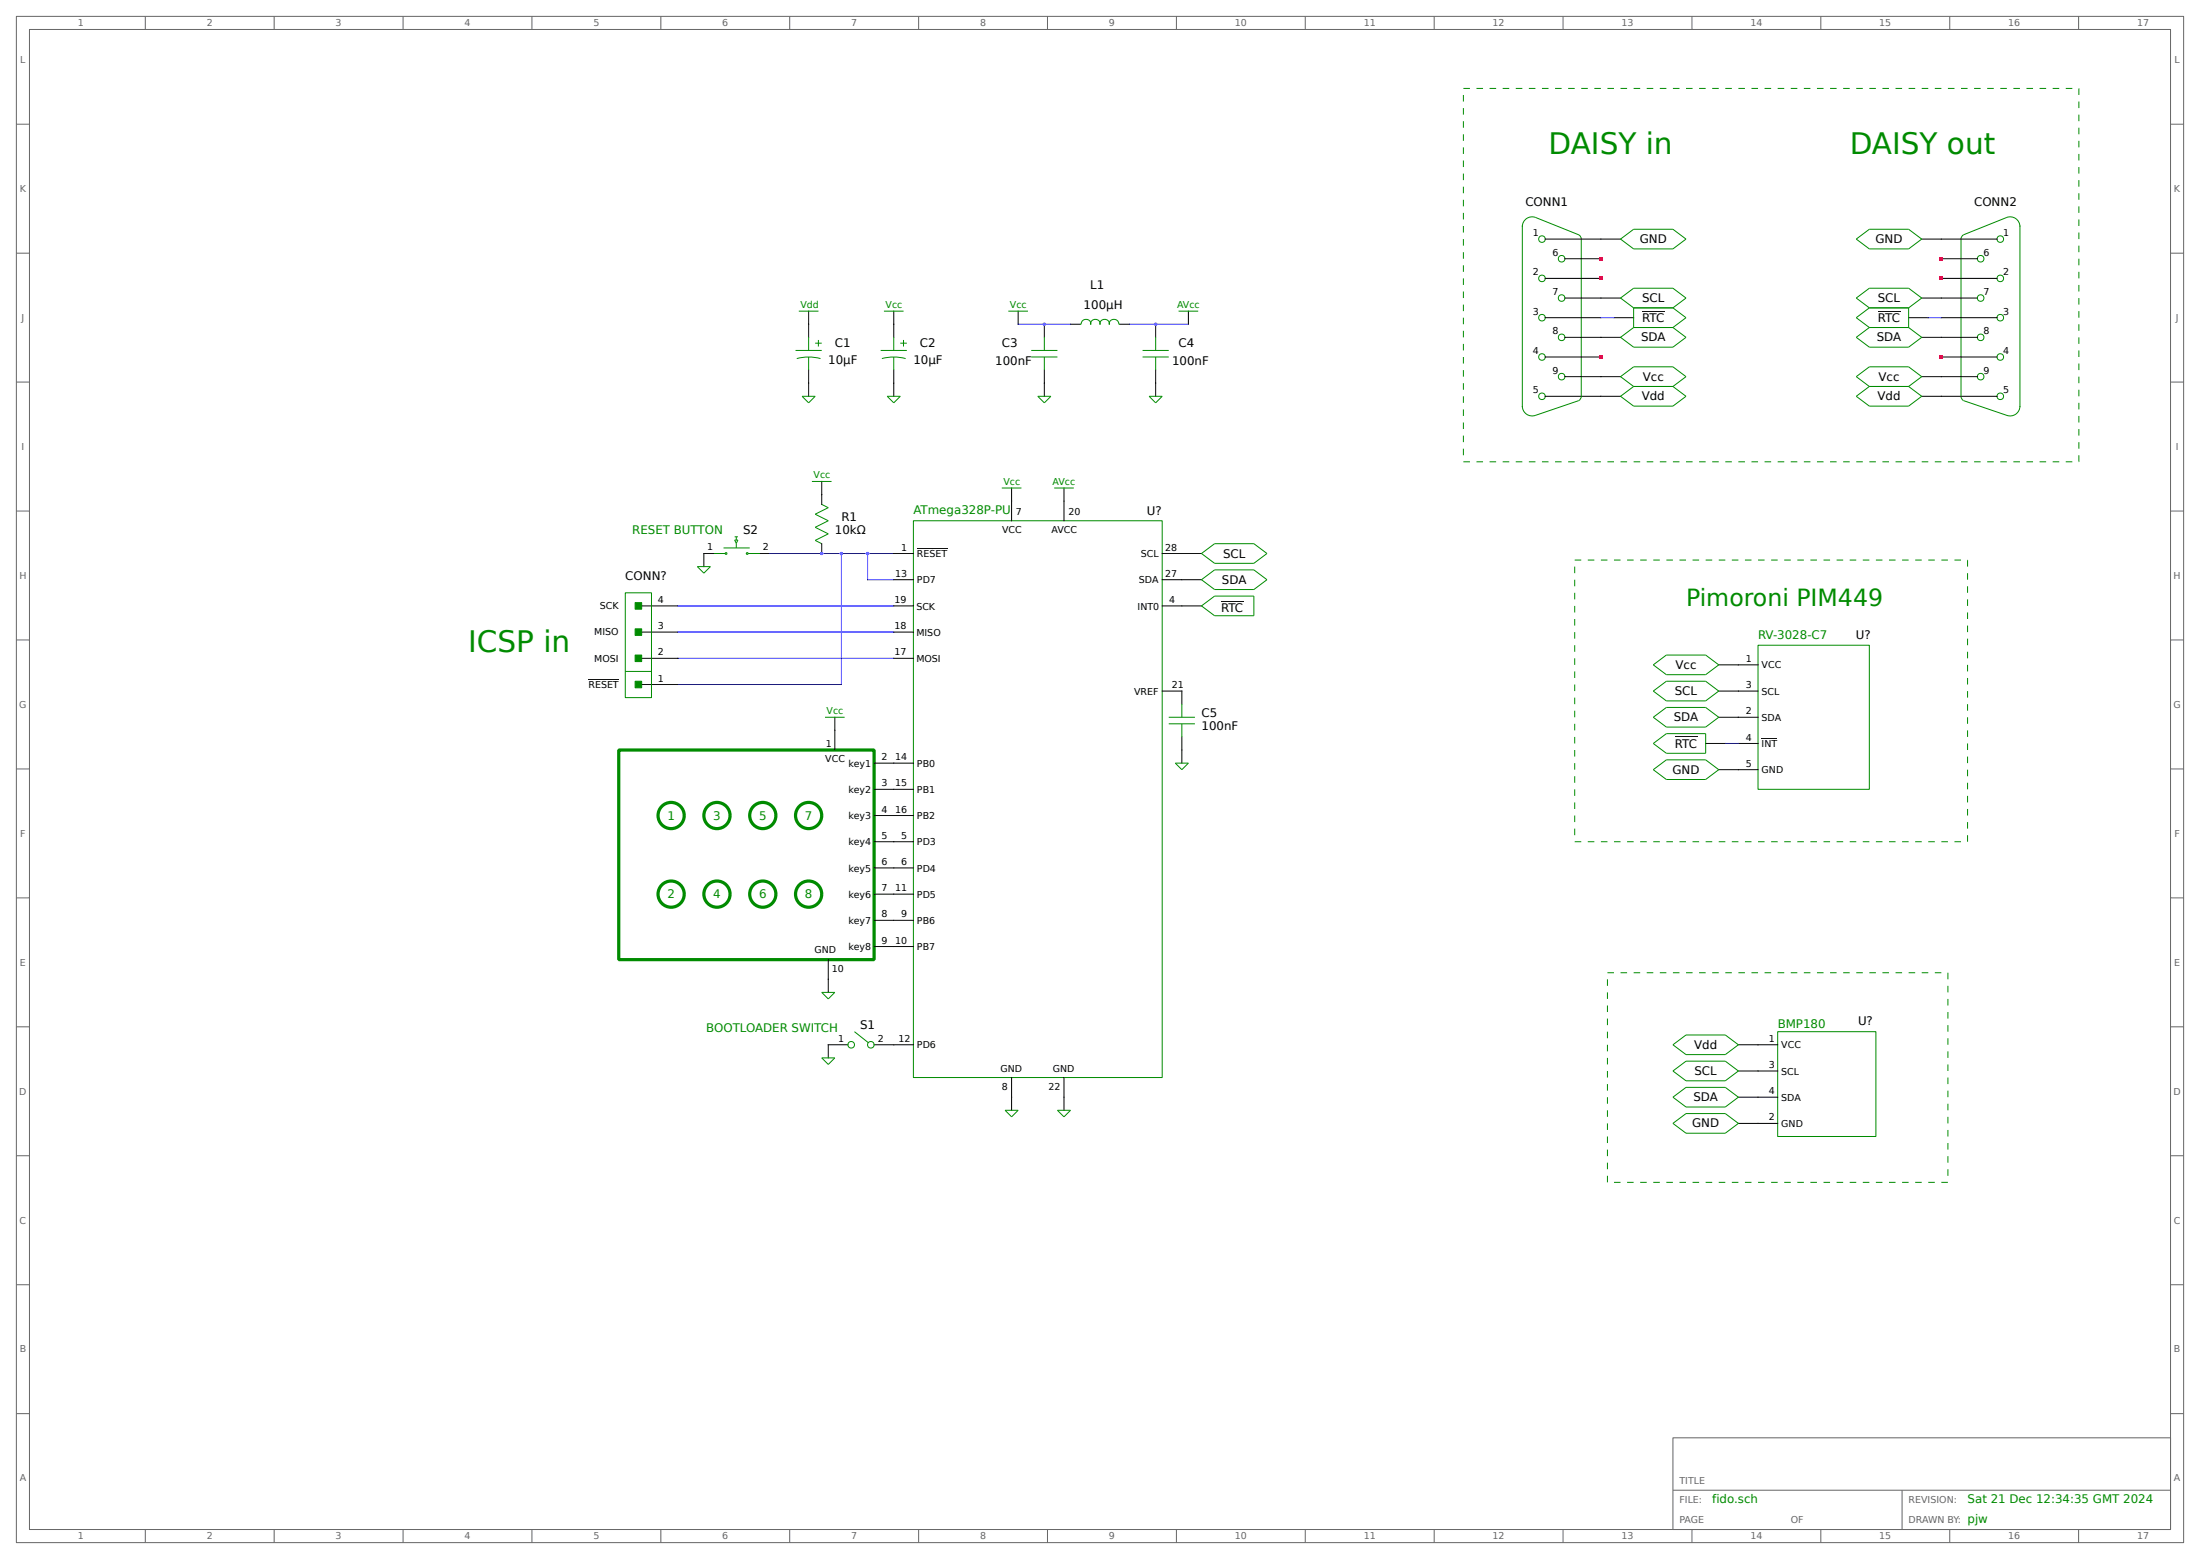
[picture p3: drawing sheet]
<svg xmlns="http://www.w3.org/2000/svg" width="853mm" height="605mm" viewBox="0 0 853 605" stroke-linecap="round" stroke-linejoin="round" font-family="sans-serif">
<g fill="none" stroke="#666" stroke-width=".39">
<path d="M6.3 6.3h840.8v591.9h-840.8zM11.4 11.4h830.6v581.7h-830.6zM56.4 6.3v5.1M106.4 6.3v5.1M156.4 6.3v5.1M206.4 6.3v5.1M256.4 6.3v5.1M306.3 6.3v5.1M356.4 6.3v5.1M406.3 6.3v5.1M456.4 6.3v5.1M506.3 6.3v5.1"/>
<path d="M556.4 6.3v5.1M606.3 6.3v5.1M656.4 6.3v5.1M706.3 6.3v5.1M756.4 6.3v5.1M806.3 6.3v5.1M6.3 48.2h5.1M842 48.2h5.1M6.3 98.2h5.1M842 98.2h5.1M6.3 148.2h5.1M842 148.2h5.1"/>
<path d="M6.3 198.2h5.1M842 198.2h5.1M6.3 248.2h5.1M842 248.2h5.1M6.3 298.2h5.1M842 298.2h5.1M6.3 348.2h5.1M842 348.2h5.1M6.3 398.2h5.1M842 398.2h5.1M6.3 448.2h5.1M842 448.2h5.1"/>
<path d="M6.3 498.2h5.1M842 498.2h5.1M6.3 548.2h5.1M649 557.5h193v35.6h-193zM842 548.2h5.1M649 577.8h193M737.9 577.8v15.3M56.4 593.1v5.1M106.4 593.1v5.1M156.4 593.1v5.1M206.4 593.1v5.1M256.4 593.1v5.1"/>
<path d="M306.3 593.1v5.1M356.4 593.1v5.1M406.3 593.1v5.1M456.4 593.1v5.1M506.3 593.1v5.1M556.4 593.1v5.1M606.3 593.1v5.1M656.4 593.1v5.1M706.3 593.1v5.1M756.4 593.1v5.1M806.3 593.1v5.1"/>
</g>
<g fill="none" stroke="#008b00" stroke-width=".39">
<path d="M590.5 87.9a3.8 3.8 0 0 1 5.1-3.6l16.9 6.8 .9 1.2v61.4l-.2 .7-.7 .9-16.9 5.8M590.5 87.5v70.3M628.6 92.7l5.1-3.8h15.3l5 3.8-5 3.8h-15.3zM720.1 92.7l5.1-3.8h15.2l5.1 3.8-5.1 3.8h-15.2zM783.6 87.9a3.8 3.8 0 0 0-5.1-3.6l-16.8 6.8-.9 1.2-.1 61.4 .4 1.1 .6 .5 16.9 5.8M783.6 87.5v70.3M633.7 119.4h15.3M633.7 119.4l-5.1-3.8 5.1-3.8h15.3l5 3.8-5 3.8M633.7 119.4v7.6M649 119.4l5 3.8-5 3.8M725.2 119.4l-5.1-3.8 5.1-3.8h15.2l5.1 3.8-5.1 3.8M725.2 119.4h15.2"/>
<path d="M725.2 119.4l-5.1 3.8 5.1 3.8M740.4 119.4v7.6M308.6 135.9h10.2M309.1 139a17.8 17.8 0 0 1 9.2 0M309.9 120.6h7.6M313.7 130.8v5.1M313.7 138.4v5.1M316.2 133.1h2.6M317.5 131.8v2.6M341.6 135.9h10.2M342.1 139a17.8 17.8 0 0 1 9.2 0M342.9 120.6h7.6"/>
<path d="M346.7 130.8v5.1M346.7 138.4v5.1M349.2 133.1h2.6M350.5 131.8v2.6M391.2 120.6h7.6M400 135.9h10.2M400 138.4h10.2M405.1 130.8v5.1M405.1 138.4v5.1M419.1 125.7h.3a1.84 1.84 0 0 1 1.9-1.9 1.84 1.84 0 0 1 1.8 2 1.81 1.81 0 0 1 1.8-2 1.81 1.81 0 0 1 1.8 2 1.81 1.81 0 0 1 1.8-2 1.81 1.81 0 0 1 1.8 2 1.88 1.88 0 0 1 1.8-2 1.88 1.88 0 0 1 1.9 1.9h.3M443.2 135.9h10.2M443.2 138.4h10.2"/>
<path d="M448.3 130.8v5.1M448.3 138.4v5.1M457.2 120.6h7.6M633.7 127l-5.1 3.8 5.1 3.8h15.3l5-3.8-5-3.8M633.7 127h15.3M725.2 127l-5.1 3.8 5.1 3.8h15.2l5.1-3.8-5.1-3.8M725.2 127h15.2M311.1 153.7h5.1l-2.5 2.5zM344.2 153.7h5l-2.5 2.5zM402.6 153.7h5.1l-2.6 2.5zM445.8 153.7h5l-2.5 2.5zM590.5 157.5a3.8 3.8 0 0 0 5.2 3.6"/>
<path d="M633.7 149.9h15.3M633.7 149.9l-5.1-3.9 5.1-3.8h15.3l5 3.8-5 3.9M633.7 149.9l-5.1 3.8 5.1 3.8h15.3l5-3.8-5-3.8M725.2 149.9l-5.1-3.9 5.1-3.8h15.2l5.1 3.8-5.1 3.9M725.2 149.9h15.2M725.2 149.9l-5.1 3.8 5.1 3.8h15.2l5.1-3.8-5.1-3.8M783.6 157.5a3.8 3.8 0 0 1-5.1 3.6M315 186.7h7.6M318.8 195.6l2.5 1.2-5.1 2.6 5.1 2.5-5.1 2.6 5.1 2.5-5.1 2.5 2.6 1.3M388.6 189.2h7.6M408.9 189.2h7.7M270.5 219.7h5.1l-2.6 2.5z"/>
<path d="M276.9 214.6h4.4M280.7 212.5h10.1M281.4 214.4h.5v.5h-.5zM285 208.2h1.3M285 209.4h1.3l-.7 1.3zM285.6 208.2v1.2M285.6 210.7v1.7M289.6 214.4h.5v.5h-.5zM290.2 214.6h4.4M354.3 201.9h96.5v215.9h-96.5zM466.1 214.6l5.1-3.8h15.2l5.1 3.8-5.1 3.8h-15.2zM242.6 229.9h10.1v40.6h-10.1z"/>
<path d="M466.1 234.9l5.1-3.8h15.2v7.7h-15.2zM466.1 224.8l5.1-3.8h15.2l5.1 3.8-5.1 3.8h-15.2zM641.3 257.8l5.1-3.8h15.3l5 3.8-5 3.8h-15.3zM682 250.2h43.2v55.9h-43.2zM242.6 260.3h10.1M320 278.1h7.7M453.4 278.1h10.1M458.5 273v5.1M641.3 268l5.1-3.8h15.3l5 3.8-5 3.8h-15.3zM641.3 278.1l5.1-3.8h15.3l5 3.8-5 3.8h-15.3zM453.4 280.7h10.1M455.9 295.9h5.1l-2.5 2.5z"/>
<path d="M458.5 280.7v5.1M641.3 288.3l5.1-3.8h15.3v7.6h-15.3zM641.3 298.4l5.1-3.8h15.3l5 3.8-5 3.9h-15.3zM318.8 384.8h5l-2.5 2.5zM318.8 410.2h5l-2.5 2.5zM331.5 400l5.4 4.3M649 415.3l5-3.8h15.3l5.1 3.8-5.1 3.8h-15.3zM649 405.1l5-3.8h15.3l5.1 3.8-5.1 3.8h-15.3zM689.6 400h38.1v40.7h-38.1zM389.9 430.5h5.1l-2.6 2.6zM410.2 430.5h5.1l-2.6 2.6zM649 425.4l5-3.8h15.3l5.1 3.8-5.1 3.9h-15.3z"/>
<path d="M649 435.6l5-3.8h15.3l5.1 3.8-5.1 3.8h-15.3z"/>
<circle cx="598.2" cy="92.7" r="1.28"/>
<circle cx="776" cy="92.7" r="1.28"/>
<circle cx="598.2" cy="108" r="1.28"/>
<circle cx="605.8" cy="115.6" r="1.28"/>
<circle cx="605.8" cy="100.3" r="1.28"/>
<circle cx="768.3" cy="115.6" r="1.28"/>
<circle cx="768.3" cy="100.3" r="1.28"/>
<circle cx="776" cy="108" r="1.28"/>
<circle cx="598.2" cy="123.2" r="1.28"/>
<circle cx="598.2" cy="138.4" r="1.28"/>
<circle cx="605.8" cy="130.8" r="1.28"/>
<circle cx="768.3" cy="130.8" r="1.28"/>
<circle cx="776" cy="123.2" r="1.28"/>
<circle cx="776" cy="138.4" r="1.28"/>
<circle cx="598.2" cy="153.7" r="1.28"/>
<circle cx="605.8" cy="146.1" r="1.28"/>
<circle cx="768.3" cy="146.1" r="1.28"/>
<circle cx="776" cy="153.7" r="1.28"/>
<circle cx="330.2" cy="405.1" r="1.28"/>
<circle cx="337.8" cy="405.1" r="1.28"/>
</g>
<g fill="none" stroke="#000" stroke-width=".39">
<path d="M599.4 92.7h29.2M745.5 92.7h29.2M599.4 107.9h21.6M607.1 115.6h21.5M607.1 100.3h13.9M745.5 115.6h21.6M753.1 107.9h21.6M753.1 100.3h14M313.7 120.6v10.2M346.7 120.6v10.2M395 120.6v5.1M405.1 125.7v5.1"/>
<path d="M415.3 125.7h3.8M434.3 125.7h3.8M448.3 125.7v5.1M461 120.6v5.1M599.4 138.4h21.6M599.4 123.2h21.6M607.1 130.8h21.5M626.1 123.2h7.6M637.1 120.6h8.6M728.5 120.6h8.6M740.4 123.2h7.6M745.5 130.8h21.6"/>
<path d="M753.1 138.4h21.6M753.1 123.2h21.6M313.7 143.5v10.2M346.7 143.5v10.2M405.1 143.5v10.2M448.3 143.5v10.2M599.4 153.7h29.2M607.1 146h21.5M745.5 153.7h29.2M745.5 146h21.6M318.8 186.7v8.9M392.4 189.2v12.7"/>
<path d="M412.7 189.2v12.7M276.9 214.6h-3.9v5.1M294.6 214.6h3.8M318.8 210.8v3.8M346.7 214.6h7.6M355.7 212.7h11.8M450.8 214.6h15.3M247.6 234.9h15.3M346.7 224.8h7.6M346.7 234.9h7.6M450.8 224.8h15.3M450.8 234.9h15.3"/>
<path d="M473.7 233.4h8.6M247.6 255.3h15.3M247.6 245.1h15.3M346.7 255.3h7.6M346.7 245.1h7.6M666.7 257.8h15.3M228.3 263.4h11.8M247.6 265.4h15.3M323.8 278.1v12.7M450.8 268h7.7v5M666.7 268h15.3M666.7 278.1h15.3"/>
<path d="M339.1 295.9h15.2M458.5 285.8v10.1M649.8 285.7h8.6M661.7 288.3h7.6M666.7 298.4h15.3M674.4 288.3h7.6M683.4 286.4h6.1M339.1 306.1h15.2M339.1 316.2h15.2M339.1 326.4h15.2M339.1 336.5h15.2M339.1 346.7h15.2"/>
<path d="M339.1 356.9h15.2M321.3 372.1v12.7M339.1 367h15.2M328.9 405.1h-7.6v5.1M339.1 405.1h15.2M392.4 417.8v12.7M412.7 417.8v12.7M674.4 405.1h15.2M674.4 415.3h15.2M674.4 425.4h15.2M674.4 435.6h15.2"/>
</g>
<path d="M395 125.7h20.3M438.1 125.7h22.9M621 123.2h5.1M748 123.2h5.1M298.4 214.6h48.3M326.4 214.6v50.8h-63.5M336.5 214.6v10.2h10.2M262.9 234.9h83.8M262.9 255.3h83.8M262.9 245.1h83.8M669.3 288.3h5.1" fill="none" stroke="#00f" stroke-width=".39"/>
<g fill="#008b00" stroke="#008b00" stroke-width=".39">
<path d="M246.4 233.7h2.5v2.5h-2.5z"/>
<path d="M246.4 243.8h2.5v2.6h-2.5z"/>
<path d="M246.4 254h2.5v2.5h-2.5z"/>
<path d="M246.4 264.2h2.5v2.5h-2.5z"/>
</g>
<path d="M567.7 34.3h238.7v144.8h-238.7zM610.9 217.2h152.4v109.2h-152.4zM623.6 377.2h132v81.3h-132z" fill="none" stroke="#008b00" stroke-width=".39" stroke-dasharray="2.5 2.5" stroke-linecap="butt"/>
<g fill="none" stroke="#008b00" stroke-width="1.2" stroke-linecap="butt">
<path d="M240 290.8h99.1v81.3h-99.1z"/>
<circle cx="260.3" cy="316.2" r="5.1"/>
<circle cx="278.1" cy="316.2" r="5.1"/>
<circle cx="295.9" cy="316.2" r="5.1"/>
<circle cx="313.7" cy="316.2" r="5.1"/>
<circle cx="260.3" cy="346.7" r="5.1"/>
<circle cx="278.1" cy="346.7" r="5.1"/>
<circle cx="295.9" cy="346.7" r="5.1"/>
<circle cx="313.7" cy="346.7" r="5.1"/>
</g>
<g fill="#a020f0">
<circle cx="318.8" cy="214.6" r=".64"/>
<circle cx="326.4" cy="214.6" r=".64"/>
<circle cx="336.5" cy="214.6" r=".64"/>
</g>
<g fill="#f00">
<path d="M752.3 137.7h1.6v1.5h-1.6z"/>
<path d="M752.3 107.2h1.6v1.5h-1.6z"/>
<path d="M752.3 99.6h1.6v1.5h-1.6z"/>
<path d="M620.3 137.7h1.5v1.5h-1.5z"/>
<path d="M620.3 107.2h1.5v1.5h-1.5z"/>
<path d="M620.3 99.6h1.5v1.5h-1.5z"/>
</g>
<g fill="#a020f0">
<circle cx="405.1" cy="125.7" r=".64"/>
<circle cx="448.3" cy="125.7" r=".64"/>
<circle cx="336.5" cy="214.6" r=".64"/>
</g>
<g font-size="11.5" fill="#008b00">
<text x="600.7" y="59.7">DAISY in</text>
<text x="717.5" y="59.7">DAISY out</text>
<text x="181.6" y="252.7">ICSP in</text>
</g>
<text font-size="9.2" fill="#008b00" x="654" y="234.9">Pimoroni PIM449</text>
<g font-size="4.6">
<text x="591.7" y="80">CONN1</text>
<text x="765.8" y="80">CONN2</text>
<text x="636.1" y="94.3">GND</text>
<text x="727.5" y="94.3">GND</text>
<text x="422.9" y="111.9">L1</text>
<text x="420.4" y="119.8">100µH</text>
<text x="637" y="117.2">SCL</text>
<text x="728.4" y="117.2">SCL</text>
<text x="637.1" y="124.8">RTC</text>
<text x="728.5" y="124.8">RTC</text>
<text x="323.8" y="134.6">C1</text>
<text x="356.9" y="134.6">C2</text>
<text x="388.6" y="134.6">C3</text>
<text x="457.2" y="134.6">C4</text>
<text x="636.6" y="132.4">SDA</text>
<text x="728" y="132.4">SDA</text>
<text x="321.3" y="141">10µF</text>
<text x="354.3" y="141">10µF</text>
<text x="386.1" y="141.4">100nF</text>
<text x="454.7" y="141.4">100nF</text>
<text x="637.3" y="147.6">Vcc</text>
<text x="728.7" y="147.6">Vcc</text>
<text x="636.9" y="155.3">Vdd</text>
<text x="728.3" y="155.3">Vdd</text>
<text x="326.4" y="201.9">R1</text>
<text x="444.9" y="199.5">U?</text>
<text x="288.3" y="207">S2</text>
<text x="323.8" y="207">10kΩ</text>
<text x="474.4" y="216.2">SCL</text>
<text x="242.6" y="224.8">CONN?</text>
<text x="474" y="226.4">SDA</text>
<text x="473.7" y="237.5">RTC</text>
<text x="720" y="247.6">U?</text>
<text x="650" y="259.4">Vcc</text>
<text x="649.7" y="269.6">SCL</text>
<text x="466.1" y="278.1">C5</text>
<text x="649.3" y="279.7">SDA</text>
<text x="466.1" y="283.2">100nF</text>
<text x="649.8" y="289.9">RTC</text>
<text x="648.8" y="300">GND</text>
<text x="333.6" y="399">S1</text>
<text x="720.8" y="397.6">U?</text>
<text x="657.2" y="406.7">Vdd</text>
<text x="657.3" y="416.9">SCL</text>
<text x="656.9" y="427">SDA</text>
<text x="656.4" y="437.2">GND</text>
</g>
<g font-size="4.6" fill="#008b00">
<text x="354.3" y="199.4">ATmega328P-PU</text>
<text x="245.3" y="207">RESET BUTTON</text>
<text x="682" y="247.6">RV-3028-C7</text>
<text x="258.9" y="317.8">1</text>
<text x="276.7" y="317.8">3</text>
<text x="294.4" y="317.8">5</text>
<text x="312.2" y="317.8">7</text>
<text x="258.9" y="348.3">2</text>
<text x="276.7" y="348.3">4</text>
<text x="294.4" y="348.3">6</text>
<text x="312.2" y="348.3">8</text>
<text x="273.9" y="400">BOOTLOADER SWITCH</text>
<text x="689.6" y="398.8">BMP180</text>
<text x="664.2" y="582.9">fido.sch</text>
<text x="763.3" y="582.9">Sat 21 Dec 12:34:35 GMT 2024</text>
<text x="763.3" y="590.5">pjw</text>
</g>
<g font-size="3.7" fill="#666">
<text x="30.2" y="10.2">1</text>
<text x="80.2" y="10.2">2</text>
<text x="130.2" y="10.2">3</text>
<text x="180.2" y="10.2">4</text>
<text x="230.2" y="10.2">5</text>
<text x="280.2" y="10.2">6</text>
<text x="330.2" y="10.2">7</text>
<text x="380.2" y="10.2">8</text>
<text x="430.2" y="10.2">9</text>
<text x="479" y="10.2">10</text>
<text x="529" y="10.2">11</text>
<text x="579" y="10.2">12</text>
<text x="629" y="10.2">13</text>
<text x="679" y="10.2">14</text>
<text x="729" y="10.2">15</text>
<text x="779" y="10.2">16</text>
<text x="829" y="10.2">17</text>
<text x="7.9" y="24.4">L</text>
<text x="843.5" y="24.4">L</text>
<text x="7.7" y="74.4">K</text>
<text x="843.3" y="74.4">K</text>
<text x="8.3" y="124.4">J</text>
<text x="844" y="124.4">J</text>
<text x="8.3" y="174.4">I</text>
<text x="844" y="174.4">I</text>
<text x="7.5" y="224.4">H</text>
<text x="843.2" y="224.4">H</text>
<text x="7.5" y="274.4">G</text>
<text x="843.1" y="274.4">G</text>
<text x="7.8" y="324.4">F</text>
<text x="843.5" y="324.4">F</text>
<text x="7.7" y="374.4">E</text>
<text x="843.4" y="374.4">E</text>
<text x="7.5" y="424.4">D</text>
<text x="843.1" y="424.4">D</text>
<text x="7.6" y="474.4">C</text>
<text x="843.3" y="474.4">C</text>
<text x="7.6" y="524.4">B</text>
<text x="843.3" y="524.4">B</text>
<text x="7.6" y="574.4">A</text>
<text x="651.5" y="575.3">TITLE</text>
<text x="843.3" y="574.4">A</text>
<text x="651.5" y="582.9">FILE:</text>
<text x="740.4" y="582.9">REVISION:</text>
<text x="651.5" y="590.5">PAGE</text>
<text x="694.7" y="590.5">OF</text>
<text x="740.4" y="590.5">DRAWN BY:</text>
<text x="30.2" y="596.9">1</text>
<text x="80.2" y="596.9">2</text>
<text x="130.2" y="596.9">3</text>
<text x="180.2" y="596.9">4</text>
<text x="230.2" y="596.9">5</text>
<text x="280.2" y="596.9">6</text>
<text x="330.2" y="596.9">7</text>
<text x="380.2" y="596.9">8</text>
<text x="430.2" y="596.9">9</text>
<text x="479" y="596.9">10</text>
<text x="529" y="596.9">11</text>
<text x="579" y="596.9">12</text>
<text x="629" y="596.9">13</text>
<text x="679" y="596.9">14</text>
<text x="729" y="596.9">15</text>
<text x="779" y="596.9">16</text>
<text x="829" y="596.9">17</text>
</g>
<g font-size="3.7">
<text x="594.7" y="91.6">1</text>
<text x="777.1" y="91.6">1</text>
<text x="602.3" y="99.2">6</text>
<text x="769.5" y="99.2">6</text>
<text x="594.7" y="106.8">2</text>
<text x="777.1" y="106.8">2</text>
<text x="602.3" y="114.4">7</text>
<text x="769.5" y="114.4">7</text>
<text x="594.7" y="122">3</text>
<text x="777.1" y="122">3</text>
<text x="602.3" y="129.7">8</text>
<text x="769.5" y="129.7">8</text>
<text x="594.7" y="137.3">4</text>
<text x="777.1" y="137.3">4</text>
<text x="602.3" y="144.9">9</text>
<text x="769.5" y="144.9">9</text>
<text x="594.7" y="152.5">5</text>
<text x="777.1" y="152.5">5</text>
<text x="394" y="199.8">7</text>
<text x="414.6" y="199.8">20</text>
<text x="388.7" y="206.6">VCC</text>
<text x="407.9" y="206.6">AVCC</text>
<text x="274.3" y="213.4">1</text>
<text x="295.9" y="213.4">2</text>
<text x="349.6" y="213.5">1</text>
<text x="452" y="213.5">28</text>
<text x="355.7" y="216">RESET</text>
<text x="442.5" y="216">SCL</text>
<text x="347.2" y="223.6">13</text>
<text x="355.7" y="226.2">PD7</text>
<text x="441.8" y="226.2">SDA</text>
<text x="452" y="223.6">27</text>
<text x="255.1" y="233.8">4</text>
<text x="347" y="233.8">19</text>
<text x="453.5" y="233.8">4</text>
<text x="232.7" y="236.2">SCK</text>
<text x="355.5" y="236.3">SCK</text>
<text x="441.3" y="236.3">INT0</text>
<text x="255.1" y="244">3</text>
<text x="347" y="244">18</text>
<text x="230.5" y="246.4">MISO</text>
<text x="355.5" y="246.5">MISO</text>
<text x="230.5" y="256.5">MOSI</text>
<text x="255.1" y="254.1">2</text>
<text x="347" y="254.1">17</text>
<text x="355.5" y="256.7">MOSI</text>
<text x="677.2" y="256.7">1</text>
<text x="683.4" y="259.2">VCC</text>
<text x="228.3" y="266.7">RESET</text>
<text x="255.1" y="264.3">1</text>
<text x="440" y="269.4">VREF</text>
<text x="454.5" y="266.8">21</text>
<text x="677.2" y="266.8">3</text>
<text x="683.4" y="269.4">SCL</text>
<text x="677.2" y="277">2</text>
<text x="683.4" y="279.5">SDA</text>
<text x="677.2" y="287.1">4</text>
<text x="320.4" y="289.7">1</text>
<text x="683.4" y="289.7">INT</text>
<text x="320.2" y="295.6">VCC</text>
<text x="329.2" y="297.3">key1</text>
<text x="342" y="294.8">2</text>
<text x="347.2" y="294.8">14</text>
<text x="355.7" y="297.3">PB0</text>
<text x="677.2" y="297.3">5</text>
<text x="683.4" y="299.8">GND</text>
<text x="342" y="304.9">3</text>
<text x="347.2" y="304.9">15</text>
<text x="329.2" y="307.5">key2</text>
<text x="355.7" y="307.5">PB1</text>
<text x="329.2" y="317.6">key3</text>
<text x="342" y="315.1">4</text>
<text x="347.2" y="315.1">16</text>
<text x="355.7" y="317.6">PB2</text>
<text x="329.2" y="327.8">key4</text>
<text x="342" y="325.2">5</text>
<text x="349.6" y="325.2">5</text>
<text x="355.7" y="327.8">PD3</text>
<text x="342" y="335.4">6</text>
<text x="349.6" y="335.4">6</text>
<text x="329.2" y="337.9">key5</text>
<text x="355.7" y="337.9">PD4</text>
<text x="342" y="345.6">7</text>
<text x="347.2" y="345.6">11</text>
<text x="329.2" y="348.1">key6</text>
<text x="355.7" y="348.1">PD5</text>
<text x="329.2" y="358.3">key7</text>
<text x="342" y="355.7">8</text>
<text x="349.6" y="355.7">9</text>
<text x="355.7" y="358.3">PB6</text>
<text x="342" y="365.9">9</text>
<text x="347.2" y="365.9">10</text>
<text x="316" y="369.7">GND</text>
<text x="329.2" y="368.4">key8</text>
<text x="355.7" y="368.4">PB7</text>
<text x="322.7" y="376.9">10</text>
<text x="325.1" y="403.9">1</text>
<text x="340.6" y="403.9">2</text>
<text x="348.5" y="404">12</text>
<text x="355.7" y="406.5">PD6</text>
<text x="686.1" y="404">1</text>
<text x="691" y="406.5">VCC</text>
<text x="388.1" y="415.7">GND</text>
<text x="408.4" y="415.7">GND</text>
<text x="686.1" y="414.1">3</text>
<text x="691" y="416.7">SCL</text>
<text x="388.7" y="422.5">8</text>
<text x="406.7" y="422.5">22</text>
<text x="686.1" y="424.3">4</text>
<text x="691" y="426.8">SDA</text>
<text x="686.1" y="434.5">2</text>
<text x="691" y="437">GND</text>
</g>
<g font-size="3.7" fill="#008b00">
<text x="310.5" y="119.4">Vdd</text>
<text x="343.5" y="119.4">Vcc</text>
<text x="391.8" y="119.4">Vcc</text>
<text x="456.6" y="119.4">AVcc</text>
<text x="315.6" y="185.4">Vcc</text>
<text x="389.3" y="188">Vcc</text>
<text x="408.4" y="188">AVcc</text>
<text x="320.7" y="276.9">Vcc</text>
</g>
</svg>
